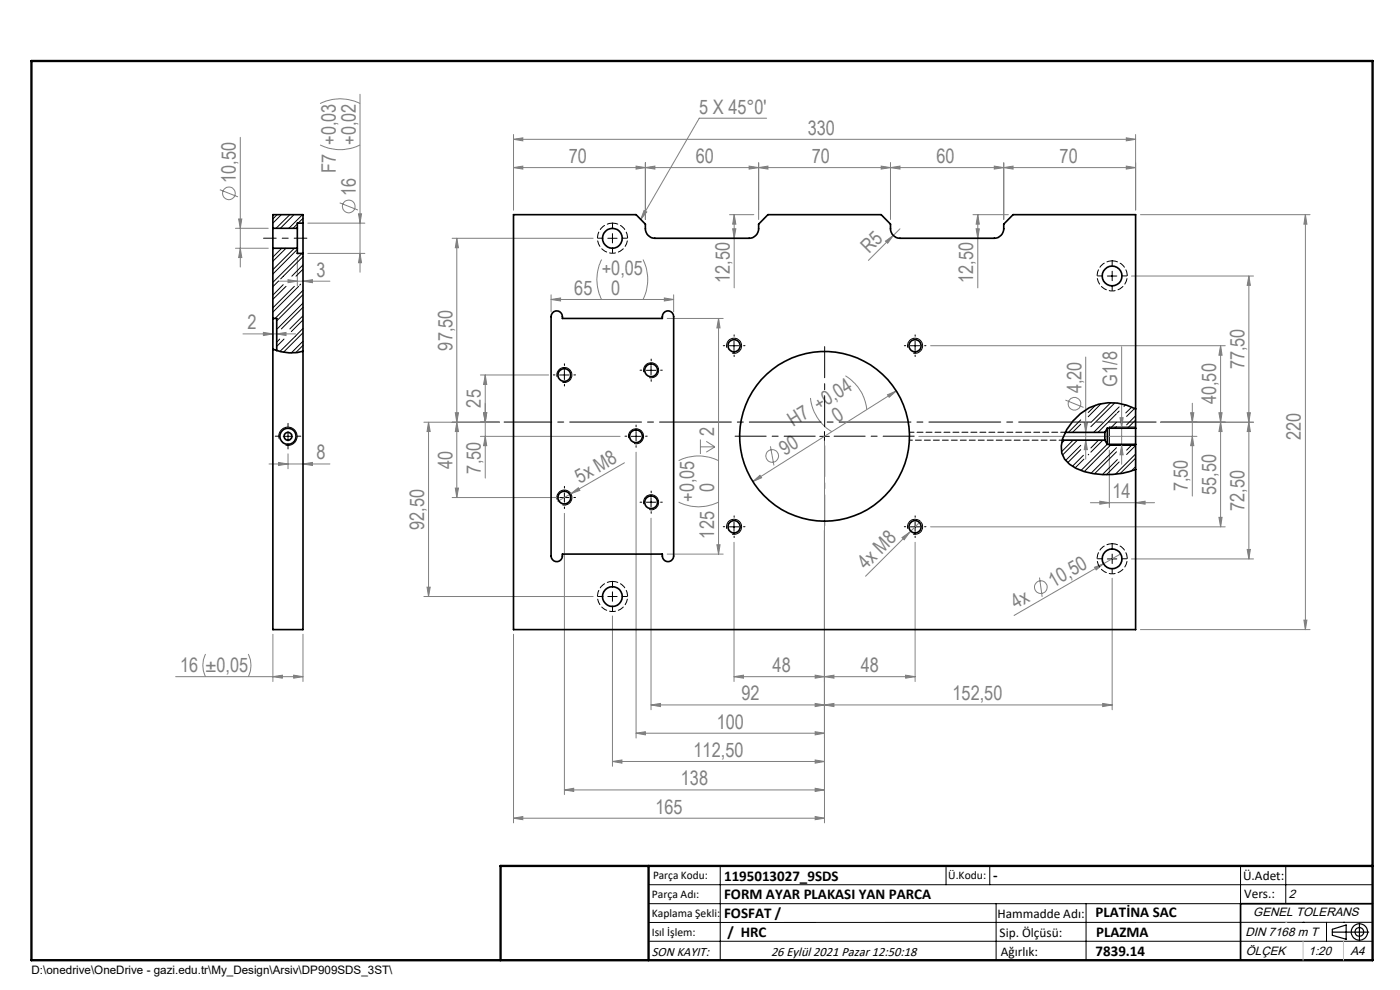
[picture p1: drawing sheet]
<svg xmlns="http://www.w3.org/2000/svg" width="297mm" height="210mm" viewBox="0 0 297 210" stroke-linecap="round" stroke-linejoin="round" font-family="sans-serif">
<g fill="none" stroke="#808080" stroke-width=".21">
<path d="M76.4 20v37.7M51 29.1v27.5M67.9 30.8a9.6 9.6 0 0 0 8.5 0M67.9 22a9.3 9.3 0 0 1 8.5 0M108.9 35.6l2-.4v.7zM108.9 29.6l2-.4v.7zM108.9 35.6h132M108.9 28.5v16M108.9 29.6h132M134.9 35.2l2 .4-2 .3zM136.9 35.6l2-.4v.7zM136.9 34.5v12.1"/>
<path d="M158.9 35.2l2 .4-2 .3zM160.9 34.5v12.1M160.9 35.6l2-.4v.7zM162.6 25.1h-14.3l-12.4 21.5M186.9 35.2l2 .4-2 .3zM188.9 35.6l2-.4v.7zM188.9 34.5v12.1M210.9 35.2l2 .4-2 .3zM212.9 35.6l2-.4v.7zM212.9 34.5v12.1M238.9 35.2l2 .4-2 .3zM238.9 29.2l2 .4-2 .3z"/>
<path d="M240.9 28.5v16M46.6 40.2l3.9 1.6M50 48.4h6.9M50 52.7h6.9M50.6 46.5h.7l-.3 1.9zM51 52.7l.3 1.9h-.7zM59.1 59.6h10.9M61.1 59.3l2 .3-2 .4zM63.1 54.7v5.9M64.3 59.6l2-.3v.7zM65.3 53.8h12.1M65.3 47.3h12.1"/>
<path d="M72.1 43l3.8 1.5M76.1 45.4h.6l-.3 1.9zM76.4 53.8l.3 1.9h-.6zM95.9 50.5h29.9M96.9 50.5l.4 2.1h-.7zM96.9 50.5v55M127.6 55.1a9.3 9.3 0 0 0 0 8.4M136.4 55.1a9.6 9.6 0 0 1 0 8.4M136.6 44.7l.6 .3-1.3 1.6zM154.8 45.5h5.1M155.4 48.5h.7l-.3 2zM155.8 45.5v15.6"/>
<path d="M155.8 45.5l.3 2h-.7zM187.9 51.1l1.6-1.2-1.2 1.7zM190.9 48.5l-6.7 6.7M206.4 45.5h7.5M207.1 48.5h.7l-.4 2zM207.4 45.5l.4 2h-.7zM207.4 45.5v15.6M240 58.6h25.9M241.9 45.5h36M264.9 58.6l.4 1.9h-.7zM264.9 58.6v60M276.9 45.5v88.1"/>
<path d="M276.9 45.5l.3 2h-.6zM51.5 70.8h11.2M55.9 70.5l2 .3-2 .4zM57.9 68.5v3.4M58.7 70.8l2-.3v.7zM101.9 79.5h14.5M102.9 79.5l.4 2.1h-.7zM102.9 79.5v21.9M116.9 63.5l2-.3v.6zM116.9 62.5v3.6M116.9 63.5h26M140.9 63.2l2 .3-2 .3z"/>
<path d="M141.5 67.5h11.9M142.9 62.5v3.6M152.4 67.5l.4 2.1h-.7zM152.4 67.5v50M179.4 79.7a9.6 9.6 0 0 1 4.5 7.2M197.4 73.3h62.5M230.3 75.7v21.7M237.9 73.5v25M258.9 73.3l.4 2h-.7zM258.9 73.3v38.5M57.1 98.4h12.9M59.1 98.1l2 .3-2 .3z"/>
<path d="M61.1 96.3v3.1M64.3 98.4l2-.3v.6zM90.9 89.6l.4 1.9h-.7zM90.9 89.6v36.9M96.6 87.6h.7l-.4 2zM96.9 89.6l.4 1.9h-.7zM101.9 92.6h29.7M102.6 87.6h.7l-.4 2zM102.9 92.6l.4 1.9h-.7zM105.9 89.6h-16M132.5 98.2l-14.2 8.2M134.9 95.9v60.7"/>
<path d="M144 97.7a9.6 9.6 0 0 1 8.4 0M148.6 93.2v3.1M148.6 94.8h3.1M149.8 93.6l1.9 1.2M151.7 94.8l-1.9 1.1M163.4 94.7l.8 4M171.9 84.4a9.4 9.4 0 0 0 4.6 7.2M174.9 93.5v81M188.3 83.7l1.8-.8-1.5 1.4zM190.1 82.9l-30.4 19.3M194.9 92.6h59M226 84.9l3.9 1.5"/>
<path d="M230 89.7h.7l-.4 2zM230.3 93.4l.4 2h-.7zM235.3 95.5v12.2M237.6 88.6h.7l-.4 2zM237.9 94.5l.4 2h-.7zM240.9 95.5v12.2M252.6 87.6h.7l-.4 2zM252.9 92.6l.4 1.9h-.7zM252.9 85.5v19.7M258.6 87.6h.7l-.4 2zM258.9 89.6l.4 1.9h-.7zM264.6 87.6h.7l-.4 2z"/>
<path d="M264.9 89.6l.4 1.9h-.7zM265.9 89.6h-19.7M95.9 105.5h22.8M96.6 103.5h.7l-.4 2zM119.7 108.9v59.6M121.1 104.7l1.6-1.2 .3 .5zM138.1 109.9v40.7M141.5 117.5h11.9M144 106.5a9.3 9.3 0 0 0 8.4 0M152.1 115.6h.7l-.4 1.9zM155.7 115v29.6M159.7 102.2l1.5-1.4 .4 .5z"/>
<path d="M191.3 114l1.7-1.1-1.2 1.6zM193 112.9l-9.4 9.3M194.1 115v29.6M195.3 110.6l-2.3 2.3M197.4 111.8h62.5M231.3 106.6h13.6M233.3 106.3l2 .3-2 .4zM234.1 119.6l-19 11M237.7 117.5l-3.6 2.1M240 118.6h25.9M240.9 106.6l2-.3v.7zM258.6 109.7h.7l-.4 2.1z"/>
<path d="M264.6 116.5h.7l-.4 2.1zM43.6 138.7a5.4 5.4 0 0 0 0 4.8M52.7 138.7a5.4 5.4 0 0 1 0 4.8M57.9 134.5v10.1M64.3 134.5v10.1M89.9 126.5h35.9M90.6 124.6h.7l-.4 1.9zM108.9 134.5v40M129.9 130.7v31.9M220.5 122.5l.6 4.1M232.2 120.3l1.9-.7-1.5 1.3zM235.9 122.7v27.9"/>
<path d="M241.9 133.6h36M276.6 131.5h.6l-.3 2.1zM37.3 143.5h27M57.9 143.5l2-.3v.7zM62.3 143.2l2 .3-2 .4zM134.9 155.5l2-.3v.7zM134.9 155.5h40M138.1 149.5l2-.3v.7zM138.1 149.5h97.8M155.7 143.5l2-.3v.7zM155.7 143.5h38.4M172.9 143.2l2 .3-2 .4z"/>
<path d="M172.9 149.2l2 .3-2 .4zM172.9 155.2l2 .3-2 .4zM174.9 149.5l2-.3v.7zM174.9 143.5l2-.3v.7zM192.1 143.2l2 .3-2 .4zM233.9 149.2l2 .3-2 .4zM108.9 173.6l2-.4v.7zM108.9 173.6h66M119.7 167.6l2-.4v.7zM119.7 167.6h55.2M129.9 161.5l2-.3v.7zM129.9 161.5h45"/>
<path d="M172.9 161.2l2 .3-2 .4zM172.9 167.2l2 .4-2 .3zM172.9 173.2l2 .4-2 .3z"/>
<circle cx="48.6" cy="41" r="1.33"/>
<circle cx="74" cy="43.8" r="1.35"/>
<circle cx="163.8" cy="96.7" r="1.34"/>
<circle cx="227.9" cy="85.6" r="1.34"/>
<circle cx="220.8" cy="124.6" r="1.34"/>
</g>
<g fill="none" stroke="#000" stroke-width=".21">
<path d="M128.9 50.5h2M129.9 49.6v1.9M234.9 58.6h2M235.9 57.5v2M118.2 80a1.6 1.6 0 0 1 1.4-2 1.6 1.6 0 0 1 1.7 1.7 1.6 1.6 0 0 1-2 1.4M118.7 79.5h2M119.7 78.6v1.9M136.6 78.9a1.59 1.59 0 0 1 1.4-1.9 1.59 1.59 0 0 1 1.7 1.7 1.59 1.59 0 0 1-2 1.4M137.1 78.6h2M138.1 77.5v2M154.2 73.8a1.6 1.6 0 0 1 1.4-2.1 1.6 1.6 0 0 1 1.7 1.8 1.6 1.6 0 0 1-2 1.4M154.7 73.3h2"/>
<path d="M155.7 72.3v2.1M192.6 73.8a1.6 1.6 0 0 1 1.4-2.1 1.6 1.6 0 0 1 1.7 1.8 1.6 1.6 0 0 1-2 1.4M193.1 73.3h2M194.1 72.3v2.1M59.2 93.1a1.95 1.95 0 0 1 1.7-2.5 1.95 1.95 0 0 1 2.1 2.1 1.95 1.95 0 0 1-2.4 1.7M60.1 92.6h2M61.1 91.5v2M133.4 92.9a1.6 1.6 0 0 1 1.4-2 1.6 1.6 0 0 1 1.7 1.8 1.6 1.6 0 0 1-2 1.4M133.9 92.6h2M134.9 91.5v2M173.9 92.6h2M174.9 91.5v2"/>
<path d="M235.3 94.5h5.6M235.3 90.6h5.6M118.2 106a1.6 1.6 0 0 1 1.4-2 1.6 1.6 0 0 1 1.7 1.7 1.6 1.6 0 0 1-2 1.4M118.7 105.5h2M119.7 104.6v1.9M136.6 107a1.59 1.59 0 0 1 1.4-2 1.59 1.59 0 0 1 1.7 1.7 1.59 1.59 0 0 1-2 1.4M137.1 106.5h2M138.1 105.5v2.1M154.2 112.2a1.6 1.6 0 0 1 1.4-2 1.6 1.6 0 0 1 1.7 1.7 1.6 1.6 0 0 1-2 1.4M154.7 111.8h2M155.7 110.7v2M192.6 112.2a1.6 1.6 0 0 1 1.4-2 1.6 1.6 0 0 1 1.7 1.7 1.6 1.6 0 0 1-2 1.4"/>
<path d="M193.1 111.8h2M194.1 110.7v2M234.9 118.6h2M235.9 117.5v2M128.9 126.5h2M129.9 125.5v2.1M137.6 187.7h153.6M137.6 191.7h153.6M137.6 199.7h153.6M152.8 183.7v20M200.7 183.7v4M210 183.7v4"/>
<path d="M211.3 191.7v12M230.4 191.7v12M263.2 183.7v20M272.8 183.7v8M276.4 195.6h.1M281.4 195.6v4.1M285 195.6h.1M291.2 195.6l-153.6 .1"/>
</g>
<g fill="none" stroke="#000" stroke-width=".25">
<path d="M235.3 90.6v3.9M282.6 197.7h7.8M282.6 197.1l3-.9v3l-3-.8zM288.4 195.8v3.8M106.2 203.7h185"/>
<circle cx="288.4" cy="197.7" r="1.74"/>
<circle cx="288.4" cy="197.7" r=".93"/>
</g>
<g fill="none" stroke="#000" stroke-width=".21" stroke-dasharray="15.2 1.3 1.3 1.3">
<path d="M127.9 50.5h-1.1M129.9 48.5v-1.1M129.9 52.5v1.1M131.9 50.5h1.1M233.9 58.5h-1.1M235.9 56.5v-1.1M237.9 58.5h1.1M117.7 79.5h-.3M119.7 77.5v-.3M121.7 79.5h.4M136.1 78.5h-.3M138.1 76.5v-.3"/>
<path d="M140.1 78.5h.4M153.7 73.3h-.3M155.7 71.3v-.3M155.7 75.3v.3M157.7 73.3h.3M192.1 73.3h-.3M194.1 71.3v-.3M194.1 75.3v.3M196.1 73.3h.3M235.9 60.5v1.1M59.1 92.5h-.7M61.1 90.5v-.7"/>
<path d="M61.1 94.5v.7M63.1 92.5h.7M119.7 81.5v.4M132.9 92.5h-.3M134.9 90.5v-.3M134.9 94.5v.4M136.9 92.5h.4M138.1 80.5v.4M117.7 105.5h-.3M119.7 103.5v-.3M119.7 107.5v.4M121.7 105.5h.4"/>
<path d="M136.1 106.5h-.3M138.1 104.5v-.3M138.1 108.5v.4M140.1 106.5h.4M153.7 111.7h-.3M155.7 109.7v-.3M155.7 113.7v.3M157.7 111.7h.3M192.1 111.7h-.3M194.1 109.7v-.3M194.1 113.7v.3M196.1 111.7h.3"/>
<path d="M233.9 118.5h-1.1M235.9 116.5v-1.1M237.9 118.5h1.1M127.9 126.5h-1.1M129.9 124.5v-1.1M129.9 128.5v1.1M131.9 126.5h1.1M235.9 120.5v1.1"/>
</g>
<path d="M172.9 92.5h-17M174.9 90.5v-17M174.9 94.5v17M176.9 92.5h17" fill="none" stroke="#000" stroke-width=".21" stroke-dasharray="15.2 1.3 1.3 1.3" stroke-dashoffset="8.6"/>
<path d="M55.9 50.5h9.2" fill="none" stroke="#000" stroke-width=".21" stroke-dasharray="15.2 1.3 1.3 1.3" stroke-dashoffset="12.5"/>
<path d="M245.3 89.5h-138.4" fill="none" stroke="#000" stroke-width=".21" stroke-dasharray="15.2 1.3 1.3 1.3" stroke-dashoffset="5.1"/>
<path d="M291.2 191.7h-28v12" fill="none" stroke="#000" stroke-width=".35"/>
<path d="M6.7 12.9h284.5v190.8h-284.5zM137.6 183.7v20M291.2 183.7h-185v20" fill="none" stroke="#000" stroke-width=".5"/>
<path d="M276.4 199.7v4M285 199.7v4" fill="none" stroke="#c0c0c0" stroke-width=".21"/>
<path d="M272.8 195.6h.1" fill="none" stroke="#c0c0c0" stroke-width=".25"/>
<g fill="#808080">
<path d="M232.2 120.3l1.9-.7-1.5 1.3z"/>
<path d="M121.1 104.7l1.6-1.2 .3 .5z"/>
<path d="M187.9 51.1l1.6-1.2-1.2 1.7z"/>
<path d="M191.3 114l1.7-1.1-1.2 1.6z"/>
<path d="M58.7 70.8l2-.3v.7zM55.9 70.5l2 .3-2 .4z"/>
<path d="M172.9 143.2l2 .3-2 .4zM155.7 143.5l2-.3v.7zM172.9 149.2l2 .3-2 .4zM138.1 149.5l2-.3v.7zM172.9 155.2l2 .3-2 .4zM134.9 155.5l2-.3v.7zM172.9 161.2l2 .3-2 .4zM129.9 161.5l2-.3v.7zM172.9 167.2l2 .4-2 .3zM119.7 167.6l2-.4v.7zM158.9 35.2l2 .4-2 .3zM136.9 35.6l2-.4v.7zM134.9 35.2l2 .4-2 .3zM108.9 35.6l2-.4v.7zM238.9 35.2l2 .4-2 .3zM212.9 35.6l2-.4v.7zM233.9 149.2l2 .3-2 .4zM174.9 149.5l2-.3v.7zM240.9 106.6l2-.3v.7zM233.3 106.3l2 .3-2 .4zM62.3 143.2l2 .3-2 .4zM57.9 143.5l2-.3v.7z"/>
<path d="M188.9 35.6l2-.4v.7zM210.9 35.2l2 .4-2 .3zM174.9 143.5l2-.3v.7zM192.1 143.2l2 .3-2 .4zM136.6 44.7l.6 .3-1.3 1.6zM59.1 98.1l2 .3-2 .3zM64.3 98.4l2-.3v.6zM61.1 59.3l2 .3-2 .4zM64.3 59.6l2-.3v.7z"/>
<path d="M108.9 29.6l2-.4v.7zM238.9 29.2l2 .4-2 .3z"/>
<path d="M172.9 173.2l2 .4-2 .3zM108.9 173.6l2-.4v.7z"/>
<path d="M188.3 83.7l.3 .6 1.5-1.4zM159.7 102.2l1.9-.9-.4-.5z"/>
<path d="M155.4 48.5h.7l-.3 2zM155.8 45.5l.3 2h-.7z"/>
<path d="M207.1 48.5h.7l-.4 2zM207.4 45.5l.4 2h-.7zM102.6 87.6h.7l-.4 2zM102.9 79.5l.4 2.1h-.7zM96.6 87.6h.7l-.4 2zM96.9 50.5l.4 2.1h-.7zM258.6 87.6h.7l-.4 2zM258.9 73.3l.4 2h-.7zM264.6 87.6h.7l-.4 2zM264.9 58.6l.4 1.9h-.7zM76.4 53.8l.3 1.9h-.6zM76.1 45.4h.6l-.3 1.9z"/>
<path d="M230.3 93.4l.4 2h-.7zM230 89.7h.7l-.4 2z"/>
<path d="M237.6 88.6h.7l-.4 2zM237.9 94.5l.4 2h-.7zM102.6 87.6h.7l-.4 2zM102.9 92.6l.4 1.9h-.7zM96.9 89.6l.4 1.9h-.7zM96.6 103.5h.7l-.4 2zM90.9 89.6l.4 1.9h-.7zM90.6 124.6h.7l-.4 1.9zM252.6 87.6h.7l-.4 2zM252.9 92.6l.4 1.9h-.7zM258.9 89.6l.4 1.9h-.7zM258.6 109.7h.7l-.4 2.1zM264.9 89.6l.4 1.9h-.7zM264.6 116.5h.7l-.4 2.1zM50.6 46.5h.7l-.3 1.9zM51 52.7l.3 1.9h-.7z"/>
<path d="M276.9 45.5l.3 2h-.6zM276.6 131.5h.6l-.3 2.1z"/>
<path d="M152.4 67.5l.4 2.1h-.7zM152.1 115.6h.7l-.4 1.9z"/>
<path d="M116.9 63.5l2-.3v.6zM140.9 63.2l2 .3-2 .3z"/>
<path d="M160.9 35.6l2-.4v.7zM186.9 35.2l2 .4-2 .3z"/>
</g>
<g fill="none" stroke="#000" stroke-width=".21">
<path d="M58 52.7h-.1M58.8 45.5l-.9 1M59.1 59.6l-1.2 1.2M59.7 45.5l-1.8 1.8M59.8 52.7l-1.9 1.8M60.7 52.7l-2.8 2.7M61.5 45.5l-2.9 2.9M62.4 45.5l-2.9 2.9M62.4 52.7l-4.5 4.5M63.1 52.9l-5.2 5.2M63.1 47.5l-.9 .9M64.1 53.8l-6.2 6.1"/>
<path d="M64.2 45.5l-2.9 2.9M64.3 56.2l-2.4 2.4M64.3 54.4l-4.8 4.8M64.3 57.1l-1.5 1.5M64.3 46.3l-1 1M59.3 71.9l-.6 .7M60.1 60.4l-2.2 2.2M60.3 71.9l-1.6 1.6M60.7 60.7l-2.8 2.8M62.4 60.7l-4.5 4.6M62.6 71.4l-3.2 3.2M63.4 60.7l-5.5 5.5"/>
<path d="M63.8 60.3l-.2 .2M64.3 61.6l-6 5.9M64.3 64.3l-5.5 5.5M64.3 67l-2.8 2.8M64.3 69.7l-1.6 1.6M64.3 72.4l-2.5 2.5M64.3 62.5l-5.6 5.6M64.3 65.2l-4.6 4.6M64.3 67.9l-2.5 2.4M64.3 70.6l-4.2 4.1M64.3 73.3l-1.6 1.5M225.8 93.4l-.6 .6"/>
<path d="M227.6 93.4l-2.4 2.4M228.6 93.4l-3.2 3.1M229.3 89.1l-2.6 2.6M229.3 94.5l-3.2 3.2M229.3 90l-1.8 1.7M229.3 95.4l-2.8 2.7M229.8 96.6l-2.3 2.3M229.9 97.4l-1.8 1.9M231 96.4l-.1 .1M232.4 86l-1.5 1.5M233 93.4l-1.6 1.6M233.6 85.6l-2.7 2.8"/>
<path d="M234 93.4l-2.6 2.5M234.9 94.2l-5.6 5.6M235.6 85.4l-4.2 4.2M235.8 94.3l-5.8 5.7M236.5 85.5l-5.1 5M236.9 89.6l-1.3 1.2M236.9 87.8l-4 3.9M236.9 90.5l-.4 .3M236.9 95l-5.4 5.4M236.9 95.8l-4.7 4.7M237 97.5l-3.1 3.2M237.4 86.3l-5.4 5.4"/>
<path d="M237.4 98l-2.7 2.7M237.4 87.2l-.4 .4M238.8 85.9l-.4 .3M240.1 86.4l-1.3 1.2M240.2 94.3l-1.2 1.2M240.7 86.6l-1.7 1.7M240.9 88.2l-1.9 1.9M240.9 89.1l-1.7 1.7M240.9 96.3l-4.3 4.3M240.9 99l-.9 .9M240.9 94.5l-1.9 1.9M240.9 97.2l-3.3 3.3"/>
</g>
<g fill="none" stroke="#000" stroke-width=".35">
<path d="M57.9 48.4v4.3M57.9 52.7v80.9h6.4v-79.8M57.9 52.7h5.2M57.9 48.4h5.2M63.1 48.4v4.3M63.1 52.7v1.1h1.2M64.3 47.3v6.5M64.3 47.3v-1.8h-6.4v2.9M64.3 47.3h-1.2v1.1M57.9 74.1a9.6 9.6 0 0 0 6.4 .4M57.9 67.5h.8v6.9M117.2 66.4a1.23 1.23 0 0 1 1.5-.3 1.23 1.23 0 0 1 .6 1.4h21.2a1.23 1.23 0 0 1 1-1.5 1.23 1.23 0 0 1 1.4 1.2v50.8a1.23 1.23 0 0 1-1.4 1.1 1.23 1.23 0 0 1-1-1.6h-21.2a1.23 1.23 0 0 1-.9 1.6 1.23 1.23 0 0 1-1.5-1.1v-50.8z"/>
<path d="M225.4 93.4h9M226 91.7h8.4M234.4 91.7v1.7M234.4 93.4l.5 .9M234.9 90.8v3.5M234.9 90.8h6M234.9 90.8l-.5 .9M234.9 94.3h6M240.9 90.8v-45.3h-26l-2 2a2.27 2.27 0 0 1-2 3h-20a2.05 2.05 0 0 1-2-2v-1l-2-2h-24l-2 2a2.27 2.27 0 0 1-2 3h-20a2.05 2.05 0 0 1-2-2v-1l-2-2h-26v88.1h132v-39.3M240.9 86.7a10.7 10.7 0 0 0-15.8 7.9 4.7 4.7 0 0 0 3.2 4.8 16.8 16.8 0 0 0 12.6 .2M240.9 90.8v3.5"/>
<circle cx="129.9" cy="50.5" r="2.11"/>
<circle cx="235.9" cy="58.5" r="2.1"/>
<circle cx="119.7" cy="79.6" r="1.36"/>
<circle cx="138.1" cy="78.5" r="1.37"/>
<circle cx="155.7" cy="73.3" r="1.3"/>
<circle cx="194.1" cy="73.3" r="1.29"/>
<circle cx="61.1" cy="92.5" r="1.71"/>
<circle cx="61.1" cy="92.5" r=".84"/>
<circle cx="134.9" cy="92.6" r="1.37"/>
<circle cx="174.9" cy="92.5" r="18"/>
<circle cx="119.7" cy="105.6" r="1.36"/>
<circle cx="138.1" cy="106.6" r="1.37"/>
<circle cx="155.7" cy="111.8" r="1.3"/>
<circle cx="194.1" cy="111.8" r="1.3"/>
<circle cx="235.9" cy="118.5" r="2.1"/>
<circle cx="129.9" cy="126.5" r="2.1"/>
</g>
<path d="M129.9 47.3a3.2 3.2 0 0 1 2.9 4.6 3.2 3.2 0 0 1-5.4 .6 3.2 3.2 0 0 1 1.9-5.1l.6-.1M235.9 55.3a3.2 3.2 0 0 1 2.9 4.6 3.2 3.2 0 0 1-5.4 .6 3.2 3.2 0 0 1 1.9-5.1l.6-.1M235.9 115.3a3.2 3.2 0 0 1 2.9 4.6 3.2 3.2 0 0 1-5.4 .6 3.2 3.2 0 0 1 1.9-5.1l.6-.1M129.9 123.3a3.2 3.2 0 0 1 2.9 4.6 3.2 3.2 0 0 1-5.4 .6 3.2 3.2 0 0 1 1.9-5.1l.6-.1" fill="none" stroke="#000" stroke-width=".21" stroke-dasharray="1.3 .6" stroke-dashoffset=".1"/>
<path d="M226 91.7h-33.1" fill="none" stroke="#000" stroke-width=".21" stroke-dasharray="1.3 .6" stroke-dashoffset=".3"/>
<path d="M192.9 93.4h32.5" fill="none" stroke="#000" stroke-width=".21" stroke-dasharray="1.3 .6" stroke-dashoffset=".6"/>
<g font-size="4.2" fill="#808080">
<text x="148.3" y="24.1">5 X 45°0'</text>
<text x="171.4" y="28.6">330</text>
<text x="75.5" y="30.7" transform="rotate(-90 75.5 30.7)">+0,02</text>
<text x="120.6" y="34.6">70</text>
<text x="147.6" y="34.6">60</text>
<text x="172.2" y="34.6">70</text>
<text x="198.6" y="34.6">60</text>
<text x="224.8" y="34.6">70</text>
<text x="50" y="38.8" transform="rotate(-90 50 38.8)">10,50</text>
<text x="71.2" y="36.7" transform="rotate(-90 71.2 36.7)">F7 +0,03</text>
<text x="75.5" y="41.6" transform="rotate(-90 75.5 41.6)">16</text>
<text x="184.4" y="54" transform="rotate(-45 184.4 54)">R5</text>
<text x="67.1" y="58.7">3</text>
<text x="127.6" y="58.3">+0,05</text>
<text x="121.8" y="62.6">65</text>
<text x="129.7" y="62.6">0</text>
<text x="154.8" y="60.1" transform="rotate(-90 154.8 60.1)">12,50</text>
<text x="206.5" y="60.1" transform="rotate(-90 206.5 60.1)">12,50</text>
<text x="52.5" y="69.9">2</text>
<text x="96" y="74.4" transform="rotate(-90 96 74.4)">97,50</text>
<text x="229.4" y="83.4" transform="rotate(-90 229.4 83.4)">4,20</text>
<text x="237" y="82" transform="rotate(-90 237 82)">G1/8</text>
<text x="264" y="78.4" transform="rotate(-90 264 78.4)">77,50</text>
<text x="102" y="86.5" transform="rotate(-90 102 86.5)">25</text>
<text x="177.7" y="89.7" transform="rotate(-32 177.7 89.7)">0</text>
<text x="258" y="85.8" transform="rotate(-90 258 85.8)">40,50</text>
<text x="151.5" y="92.4" transform="rotate(-90 151.5 92.4)">2</text>
<text x="168.3" y="90.6" transform="rotate(-32 168.3 90.6)">H7 +0,04</text>
<text x="276" y="93.3" transform="rotate(-90 276 93.3)">220</text>
<text x="67.1" y="97.5">8</text>
<text x="96" y="99.5" transform="rotate(-90 96 99.5)">40</text>
<text x="102" y="100.4" transform="rotate(-90 102 100.4)">7,50</text>
<text x="166.5" y="96.7" transform="rotate(-32 166.5 96.7)">90</text>
<text x="123" y="102.6" transform="rotate(-30 123 102.6)">5x M8</text>
<text x="147.3" y="106.5" transform="rotate(-90 147.3 106.5)">+0,05</text>
<text x="151.5" y="104.5" transform="rotate(-90 151.5 104.5)">0</text>
<text x="236" y="105.7">14</text>
<text x="252" y="104.2" transform="rotate(-90 252 104.2)">7,50</text>
<text x="258" y="105" transform="rotate(-90 258 105)">55,50</text>
<text x="90" y="112.4" transform="rotate(-90 90 112.4)">92,50</text>
<text x="264" y="108.4" transform="rotate(-90 264 108.4)">72,50</text>
<text x="151.5" y="114.2" transform="rotate(-90 151.5 114.2)">125</text>
<text x="183.7" y="120.9" transform="rotate(-45 183.7 120.9)">4x M8</text>
<text x="223.5" y="124.7" transform="rotate(-30 223.5 124.7)">10,50</text>
<text x="215.5" y="129.3" transform="rotate(-30 215.5 129.3)">4x</text>
<text x="38.2" y="142.6">16 ±0,05</text>
<text x="163.9" y="142.6">48</text>
<text x="182.6" y="142.6">48</text>
<text x="157.3" y="148.6">92</text>
<text x="202.1" y="148.6">152,50</text>
<text x="152" y="154.6">100</text>
<text x="147.1" y="160.6">112,50</text>
<text x="144.4" y="166.6">138</text>
<text x="139" y="172.6">165</text>
</g>
<g font-size="3.2">
<text x="153.6" y="186.8">1195013027_9SDS</text>
<text x="153.6" y="190.8">FORM AYAR PLAKASI YAN PARCA</text>
<text x="210.7" y="186.6">-</text>
<text x="153.6" y="194.8">FOSFAT /</text>
<text x="232.4" y="194.5">PLATİNA SAC</text>
<text x="154.3" y="198.8">/ HRC</text>
<text x="232.4" y="202.8">7839.14</text>
<text x="232.5" y="198.8">PLAZMA</text>
</g>
<g font-size="2.8">
<text x="263.7" y="186.7">Ü.Adet:</text>
<text x="263.9" y="190.5">Vers.:</text>
<text x="211.6" y="194.8">Hammadde Adı:</text>
<text x="138.3" y="202.8">SON KAYIT:</text>
<text x="163.6" y="202.8">26 Eylül 2021 Pazar 12:50:18</text>
<text x="212.1" y="198.7">Sip. Ölçüsü:</text>
<text x="212.3" y="202.7">Ağırlık:</text>
</g>
<g font-size="2.6">
<text x="273.4" y="190.4">2</text>
<text x="265.9" y="194.4">GENEL TOLERANS</text>
<text x="264.2" y="198.5">DIN 7168 m T</text>
<text x="264.3" y="202.6">ÖLÇEK</text>
<text x="277.6" y="202.6">1:20</text>
<text x="286.5" y="202.6">A4</text>
</g>
<g font-size="2.5">
<text x="138.3" y="190.5">Parça Adı:</text>
<text x="138.5" y="186.5">Parça Kodu:</text>
<text x="201.2" y="186.5">Ü.Kodu:</text>
<text x="138.3" y="194.5">Kaplama Şekli:</text>
<text x="138.3" y="198.6">Isıl İşlem:</text>
<text x="6.7" y="206.7">D:\onedrive\OneDrive - gazi.edu.tr\My_Design\Arsiv\DP909SDS_3ST\</text>
</g>
</svg>
